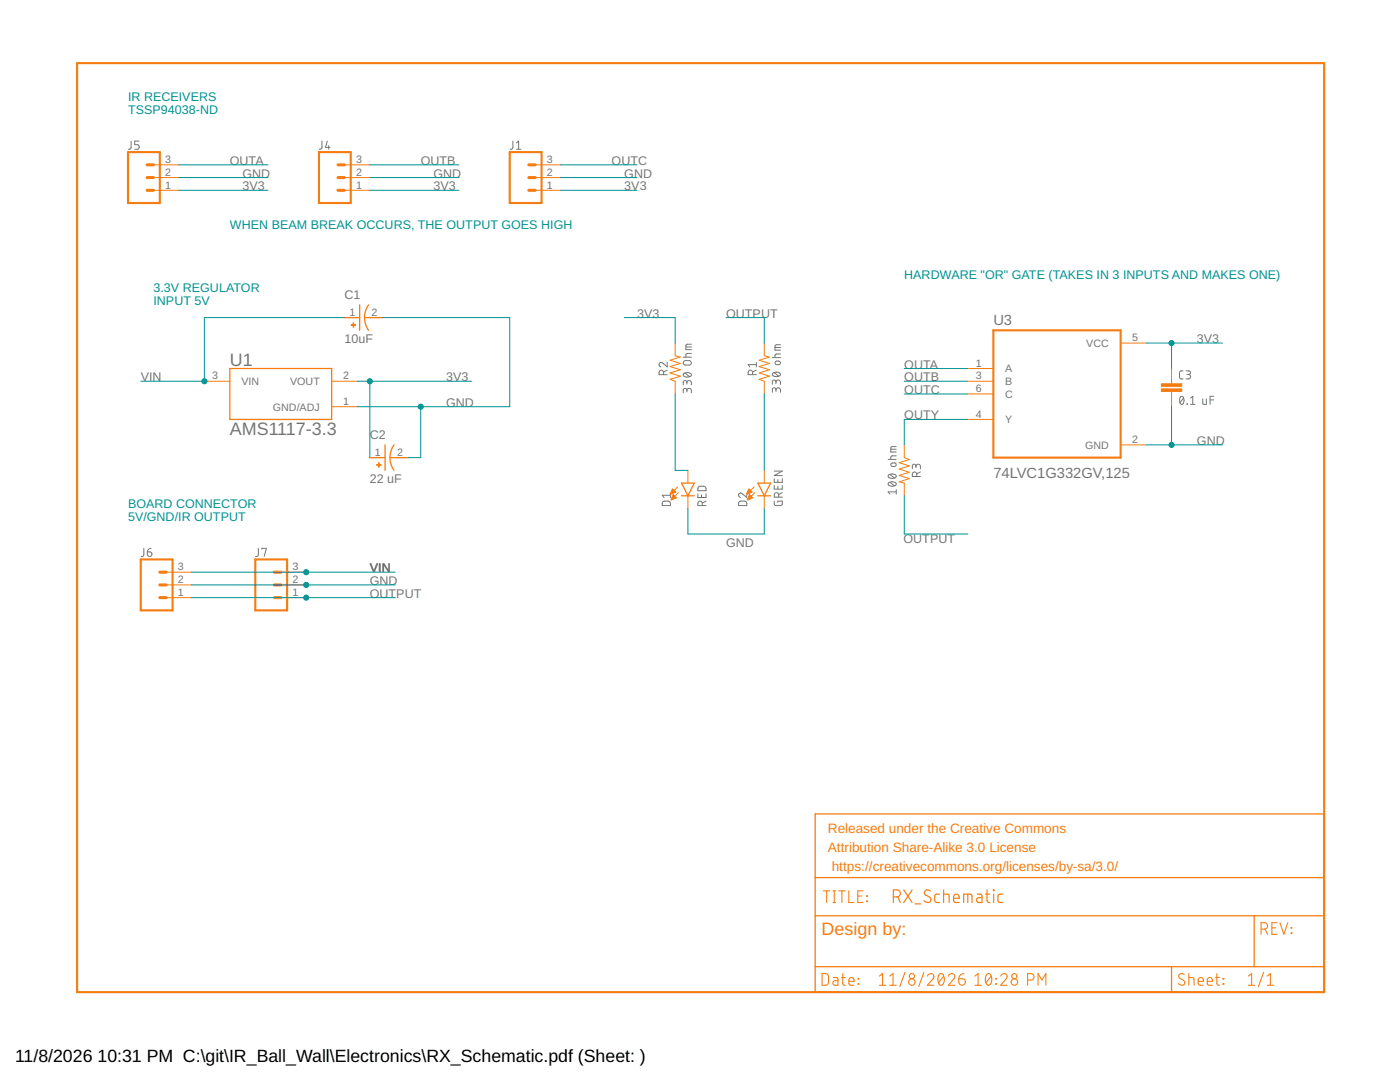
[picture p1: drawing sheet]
<svg xmlns="http://www.w3.org/2000/svg" width="279mm" height="216mm" viewBox="0 0 279 216" stroke-linecap="round" stroke-linejoin="round" font-family="sans-serif">
<g fill="none" stroke="#757575" stroke-width=".2">
<path d="M26.2 28.2l-.1 1.3-.1 .3h-.4M27.8 28.2h-.9v.7h.5a.46 .46 0 0 1 .4 .4 .46 .46 0 0 1-.4 .5h-.5M64.3 28.2l-.1 1.3-.2 .3h-.3M65.3 28.2l-.3 1.2h.9M65.6 29.1v.7M102.4 28.2l-.1 1.3-.2 .3h-.3M103.1 29.8h.9M103.1 28.5l.4-.3v1.6M132.4 74.8v-.5a.46 .46 0 0 0-.4-.4 .46 .46 0 0 0-.5 .4v.5h1.7M133.2 72.3v.9l-1-.8a.45 .45 0 0 0-.7 .2 .45 .45 0 0 0 .4 .6M133.2 73.9l-.8 .3M136.4 71.3h1.6"/>
<path d="M136.5 74.5a1.03 1.03 0 0 1 1.5 .3 .97 .97 0 0 1-1.6 0zM136.5 72.1l.3-.2h.7a.46 .46 0 0 1 .5 .5 .46 .46 0 0 1-.5 .5l-1-.2-.1-.3zM136.7 74.4l.9 .8M136.9 69.2h1.1M137.1 77.9a.46 .46 0 0 1 .4-.4 .46 .46 0 0 1 .5 .4v.5M137.1 78.2v-.4a.36 .36 0 0 0-.4-.3 .36 .36 0 0 0-.3 .3v.6M137.1 76.4a.46 .46 0 0 1 .4-.5 .46 .46 0 0 1 .5 .5v.4M137.1 76.6v-.3a.36 .36 0 0 0-.4-.4 .36 .36 0 0 0-.3 .4v.5M138 70.5l-1 .1-.1 .7M138 68.7h-.9l-.2 .3v.8h1.1M150.2 74.8v-.5a.44 .44 0 0 0-.4-.4 .44 .44 0 0 0-.5 .4v.5h1.6M150.9 73.9l-.7 .3"/>
<path d="M150.9 72.7h-1.6l.4 .5M150.9 72.3v.9M154.1 71.4h1.7M154.2 74.5a1.01 1.01 0 0 1 1.6 .2 .97 .97 0 0 1-1.7 0zM154.5 74.3l.9 .8M154.7 69.3h1.1M154.8 72.2l.6-.1a.36 .36 0 0 1 .4 .3 .36 .36 0 0 1-.4 .4l-.6-.1-.1-.3zM154.9 77.8a.46 .46 0 0 1 .4-.4 .46 .46 0 0 1 .5 .4v.5M154.9 78.1v-.4a.36 .36 0 0 0-.4-.3 .36 .36 0 0 0-.4 .3v.6M154.9 76.3a.46 .46 0 0 1 .4-.5 .46 .46 0 0 1 .5 .5v.4M154.9 76.5v-.3a.36 .36 0 0 0-.4-.4 .36 .36 0 0 0-.4 .4v.5M155.8 70.6l-1 .1-.1 .7"/>
<path d="M155.8 68.8h-1l-.1 .3v.8h1.1M235.6 79.2l.3-.1a.95 .95 0 0 1 0 1.6 1 1 0 0 1-.3-1.5zM236.1 74h-.5l-.2 .4v1l.2 .2h.5M236.2 79.4l-.7 .9M236.7 74h.6a.36 .36 0 0 1 .3 .4 .36 .36 0 0 1-.3 .3h-.4M237.2 74.7a.44 .44 0 0 1 .4 .5 .44 .44 0 0 1-.4 .4h-.5M237.6 79.4l.4-.3v1.6M240 79.6l.1 .9 .2 .2h.4v-1.1M241.5 79.8h.7M242.2 79.1h-.7v1.6M133.8 98.4v.9M133.8 98.8h-1.6l.3 .5"/>
<path d="M139.3 98.6v.7h1.6v-.7M139.4 97.2l1.2-.2 .3 .3v.6h-1.6zM140 98.7v.6M140.9 100l-.7 .4M149 98.4v.9l-.9-.8a.44 .44 0 0 0-.7 .1 .44 .44 0 0 0 .4 .7M154.5 100v.7l.2 .2h1.1l.3-.2v-.7h-.9v.2M154.5 95.5v.7h1.6v-.7M154.5 96.9v.7h1.6v-.7M154.5 94h1.6l-1.6 .9h1.6M155.2 95.7v.5M155.2 97v.6M155.4 99.2v-.4a.44 .44 0 0 0-.4-.5 .44 .44 0 0 0-.5 .5v.4h1.6"/>
<path d="M156.1 98.3l-.7 .4M177.2 91.7h1.7M177.4 96.3a1 1 0 0 1 1.5 .3 .95 .95 0 0 1-1.7 0zM177.4 94.8a1 1 0 0 1 1.5 .2 .95 .95 0 0 1-1.7 0zM177.6 96.2l.9 .7M177.6 94.7l.9 .7M177.8 89.6h1.1M177.9 92.5l.6-.1a.36 .36 0 0 1 .4 .3 .36 .36 0 0 1-.4 .4l-.6-.1-.1-.3zM178.9 91h-1l-.1 .7M178.9 89.1h-1l-.1 .3v.8h1.1M178.9 98.1h-1.7l.4 .5M178.9 97.7v.9"/>
<path d="M182.8 93.1a.44 .44 0 0 1 .4-.5 .44 .44 0 0 1 .5 .5v.4M182.8 93.3v-.3a.36 .36 0 0 0-.4-.4 .36 .36 0 0 0-.3 .4v.5M183 95.1v-.5a.44 .44 0 0 0-.5-.4 .44 .44 0 0 0-.4 .4v.5h1.6M183.7 94.2l-.7 .3M236.9 80.6l.1 .1zM237.6 80.7h.9M28.7 109.4v1.4l-.2 .2h-.3M29.4 110.1h.6a.46 .46 0 0 1 .3 .5 .46 .46 0 0 1-.5 .4 .46 .46 0 0 1-.4-.4zM30.1 109.4l-.6 .3-.1 .4M51.6 109.4l-.1 1.4-.5 .2M52.3 109.6v-.2h.9l-.5 1.6M132.3 100.1l1.2-.1 .3 .3v.6h-1.6z"/>
<path d="M140.2 100.9v-.5a.44 .44 0 0 0-.5-.4 .44 .44 0 0 0-.4 .4v.5h1.6M147.5 100.1l1.2-.1 .3 .3v.6h-1.6z"/>
</g>
<path d="M15.4 12.6h248.9v185.4h-248.9zM25.5 30.4h6.4v10.1h-6.4zM63.6 30.4h6.4v10.1h-6.4zM101.7 30.4h6.4v10.1h-6.4zM198.2 65.9h25.4v25.4h-25.4zM28.1 111.6h6.3v10.2h-6.3zM50.9 111.6h6.4v10.2h-6.4z" fill="none" stroke="#f57c10" stroke-width=".42"/>
<g fill="none" stroke="#f57c10" stroke-width=".61">
<path d="M29.4 32.9h1.2M29.4 35.4h1.2M29.4 38h1.2M67.5 32.9h1.2M67.5 35.4h1.2M67.5 38h1.2M105.5 32.9h1.3M105.5 35.4h1.3M105.5 38h1.3M31.9 114.2h1.3M31.9 116.7h1.3M31.9 119.3h1.3"/>
<path d="M54.8 114.2h1.2M54.8 116.7h1.2M54.8 119.3h1.2"/>
</g>
<g fill="none" stroke="#f57c10" stroke-width=".2">
<path d="M30.6 38h5.1M30.6 35.4h5.1M30.6 32.9h5.1M68.7 38h5.1M68.7 35.4h5.1M68.7 32.9h5.1M106.8 38h5.1M106.8 35.4h5.1M106.8 32.9h5.1M40.8 76.1h5.1M66.2 76.1h5.1M68.7 63.4h2.6"/>
<path d="M73.8 63.4h2.5M134.7 68.5v2.5l1.1 .2-2.1 .7 2.1 .6-2.1 .7 2.1 .6-2.1 .6 2.1 .7-2.1 .6 1 .4v2.5M152.5 68.5v2.5l1 .2-2 .7 2 .6-2 .7 2 .6-2 .6 2 .7-2 .6 1 .4v2.5M193.2 73.5h5M193.2 76.1h5M193.2 78.6h5M223.6 68.5h5.1M233.8 73.5v3.1M233.8 78.1v3.1M66.2 81.2h5.1M73.8 91.3h2.5M78.9 91.3h2.5"/>
<path d="M135.3 97.2l-1.4 1.4M135.4 98.3l-1.4 1.4M137.3 93.9v2.5M137.3 98.9v2.6M150.5 97.2l-1.4 1.4M150.6 98.3l-1.4 1.4M152.5 93.9v2.5M152.5 98.9v2.6M180.5 88.8v2.5l1 .4-2 .6 2 .7-2 .6 2 .6-2 .7 2 .6-2 .6 1 .3v2.5M193.2 83.7h5M223.6 88.8h5.1M33.2 119.3h5"/>
<path d="M33.2 116.7h5M33.2 114.2h5M56 119.3h5.1M56 116.7h5.1M56 114.2h5.1"/>
</g>
<g fill="none" stroke="#f57c10" stroke-width=".25">
<path d="M45.9 73.5h20.3v10.2h-20.3zM68.7 63.4h3.1M71.8 60.8v5.1M72.8 63.4h3.5M73.6 60.8a4.4 4.4 0 0 0 0 5.1M73.8 91.3h3.1M76.9 88.8v5.1M77.9 91.3h3.5M78.6 88.8a4.4 4.4 0 0 0 0 5.1M136 96.4h2.6l-1.3 2.5zM136 98.9h2.6M151.3 98.9h2.5"/>
<path d="M151.3 96.4h2.5l-1.3 2.5zM162.7 162.4h101.6v35.6h-101.6zM162.7 175.1h101.6M162.7 182.7h101.6M162.7 192.9h101.6M233.8 192.9v5.1M250.3 182.7v10.2"/>
</g>
<g fill="none" stroke="#f57c10" stroke-width=".21">
<path d="M164.3 177.8h1.3M165 177.8v2.3M166.2 177.8h.6M166.5 177.8v2.3M167.4 177.8h1.3M168 177.8v2.3M169.4 177.8v2.3h1M171.2 178.8h.8M172.2 177.8h-1v2.3h1M173 178.7l.1 .2zM173 179.8l.1 .1zM164.1 194.3h.8l.4 .4v1.5l-.4 .4h-.8z"/>
<path d="M166.2 180.1h.6M166.3 195.1h.7l.2 .2v1.3h-.5a.46 .46 0 0 1-.5-.5 .46 .46 0 0 1 .5-.4h.5M167.9 195.1h.8M168.2 194.3v2.1l.5 .2M169.4 195.8h1.1a.54 .54 0 0 0-.4-.7 .54 .54 0 0 0-.7 .5l.1 .9 1 .1M171.3 196.3l.1 .1zM171.3 195.2l.1 .2zM175.5 194.8l.6-.5v2.3M175.5 196.6h1.3M177.6 196.6h1.3M177.6 194.8l.6-.5v2.3M180.6 194l-1 2.8"/>
<path d="M184.4 194l-1.1 2.8M185.1 194.8a.65 .65 0 0 1 .9-.5 .65 .65 0 0 1 .2 1l-1.1 1.3h1.3M187.5 194.5a.53 .53 0 0 1 .6-.2 .53 .53 0 0 1 .3 .6 1.34 1.34 0 0 1-.6 1.7 1.4 1.4 0 0 1-.3-2.1zM188.3 194.8l-1 1.3M189.3 194.8a.64 .64 0 0 1 .9-.5 .64 .64 0 0 1 .2 1l-1.1 1.3h1.3M191.3 195.3h.8a.66 .66 0 0 1 .6 .7 .66 .66 0 0 1-.7 .6 .66 .66 0 0 1-.7-.6zM192.4 194.3l-.7 .3-.4 .7M194.6 196.6h1.3M194.6 194.8l.6-.5v2.3M196.9 194.5a.53 .53 0 0 1 .6-.2 .53 .53 0 0 1 .3 .6 1.34 1.34 0 0 1-.5 1.7 1.4 1.4 0 0 1-.4-2.1zM197.8 194.8l-1 1.3M198.8 195.2l.1 .2z"/>
<path d="M198.8 196.3l.1 .1zM199.7 194.8a.64 .64 0 0 1 .9-.5 .64 .64 0 0 1 .2 1l-1.1 1.3h1.3M205.1 195.6h.6a.65 .65 0 0 0 .7-.7 .65 .65 0 0 0-.7-.6h-.6v2.3M207.2 196.6v-2.3l.7 1.3 .8-1.3v2.3M236.3 194.5a.58 .58 0 0 0-.8-.1 .58 .58 0 0 0 0 .8l.7 .4a.58 .58 0 0 1 .1 .9 .58 .58 0 0 1-.9-.1l-.2-.1M237.3 195.1l.9 .1 .1 .2v1.2M237.3 194.3v2.3M239.1 195.8h1.1a.54 .54 0 0 0-.4-.7 .54 .54 0 0 0-.7 .5l.1 .9 1 .1M240.9 195.8h1.1a.54 .54 0 0 0-.4-.7 .54 .54 0 0 0-.7 .5l.1 .9 1 .1M242.6 195.1h.8M242.8 194.3v1.9l.3 .4h.3M244.1 196.3l.1 .1z"/>
<path d="M244.1 195.2l.1 .2zM249.1 196.6h1.3M249.1 194.8l.7-.5v2.3M251.7 185.4h.6a.65 .65 0 0 0 .7-.6 .65 .65 0 0 0-.7-.7h-.6v2.3M252.2 194l-1.1 2.8M252.5 185.4l.5 1M252.9 196.6h1.3M252.9 194.8l.6-.5v2.3M253.8 185.1h.8M254.9 184.1h-1.1v2.3h1.1M255.4 184.1l.8 2.3 .8-2.3M257.7 185.1l.1 .1z"/>
<path d="M257.7 186.1l.1 .1z"/>
<circle cx="182" cy="194.8" r=".52"/>
<circle cx="182" cy="195.9" r=".65"/>
<circle cx="202.4" cy="194.8" r=".52"/>
<circle cx="202.4" cy="195.9" r=".65"/>
</g>
<g fill="none" stroke="#f57c10" stroke-width=".23">
<path d="M178.3 179h.7a.7 .7 0 0 0 .7-.7 .7 .7 0 0 0-.7-.7h-.7v2.5M179.1 179l.6 1.1M180.4 177.6l1.6 2.5M182 177.6l-1.6 2.5M185.7 177.8a.62 .62 0 0 0-1-.1 .62 .62 0 0 0 .1 .9l.7 .4a.64 .64 0 0 1 .1 1 .64 .64 0 0 1-1-.1l-.2-.2M187.5 178.4h-.7l-.3 .4 .2 1.2 .8 .1M188.3 178.4l1 .1 .1 1.6M188.3 177.6v2.5M190.3 179.2h1.1a.59 .59 0 0 0-.4-.8 .59 .59 0 0 0-.7 .6l.1 1 1 .1M193.1 178.4v1.7M195 178.4h.7l.3 .3v1.4h-.6a.49 .49 0 0 1-.5-.5 .49 .49 0 0 1 .5-.5h.6M196.7 178.4h.8"/>
<path d="M197 177.6v2.1l.1 .3 .4 .1M198.2 177.6l.2 .1zM198.3 178.4v1.7M200.1 178.4h-.7l-.2 .4v1l.2 .2 .7 .1M182.6 180.4h1.1M192.3 180.1v-1.7l1.6 .1 .1 .3v1.3"/>
</g>
<g fill="#f57c10" stroke="#f57c10" stroke-width=".2">
<path d="M70.1 64.8h.9v.1h-.9z"/>
<path d="M70.5 64.4h.1v.9h-.1z"/>
<path d="M75.2 92.7h.9v.1h-.9z"/>
<path d="M75.5 92.3h.2v.9h-.2z"/>
<path d="M231.8 77.6h4v.5h-4z"/>
<path d="M231.8 76.6h4v.5h-4z"/>
</g>
<g fill="#f57c10" stroke="#f57c10" stroke-width=".2">
<path d="M134.2 97.5l.7 .7-1.1 .4z" fill-rule="evenodd"/>
<path d="M134.3 98.7l.7 .6-1 .5z" fill-rule="evenodd"/>
<path d="M149.5 97.5l.6 .7-1 .4z" fill-rule="evenodd"/>
<path d="M149.6 98.7l.7 .6-1.1 .5z" fill-rule="evenodd"/>
</g>
<g fill="none" stroke="#009292" stroke-width=".2">
<path d="M35.7 38h17.8M35.7 35.4h17.8M35.7 32.9h17.8M73.8 38h17.8M73.8 35.4h17.8M73.8 32.9h17.8M111.9 38h15.2M111.9 35.4h15.2M111.9 32.9h15.2M68.7 63.4h-27.9v12.7h-12.7M71.3 76.1h22.8M73.8 76.1v15.2"/>
<path d="M76.3 63.4h25.4v17.8h-30.4M124.6 63.4h10.1v5.1M134.7 78.6v15.3h2.6M144.9 63.4h7.6v5.1M152.5 78.6v15.3M180.5 76.1h12.7M180.5 78.6h12.7M180.5 73.5h12.7M228.7 68.5h15.3M233.8 68.5v5M84 81.2v10.1h-2.6M180.5 98.9v7.7h12.7"/>
<path d="M193.2 83.7h-12.7v5.1M228.7 88.8h15.3M233.8 81.2v7.6M38.2 116.7h40.7M38.2 114.2h40.7M38.2 119.3h40.7M137.3 101.5v5.1h15.2v-5.1"/>
</g>
<g fill="#009292" stroke="#009292" stroke-width=".2">
<circle cx="233.8" cy="68.5" r=".51"/>
<circle cx="73.8" cy="76.1" r=".51"/>
<circle cx="61.1" cy="116.7" r=".51"/>
<circle cx="233.8" cy="88.8" r=".51"/>
<circle cx="84" cy="81.2" r=".51"/>
<circle cx="61.1" cy="114.2" r=".51"/>
<circle cx="40.8" cy="76.1" r=".51"/>
<circle cx="61.1" cy="119.3" r=".51"/>
</g>
<g font-size="3.6" fill="#757575">
<text x="45.9" y="73">U1</text>
<text x="45.9" y="86.7">AMS1117-3.3</text>
</g>
<text font-size="3.6" fill="#f57c10" x="164" y="186.5">Design by:</text>
<g font-size="3.5">
<text x="3" y="211.9">11/8/2026</text>
<text x="19.5" y="211.9">10:31 PM C:\git\IR_Ball_Wall\Electronics\RX_Schematic.pdf (Sheet: )</text>
</g>
<g font-size="2.9" fill="#757575">
<text x="198.2" y="64.9">U3</text>
<text x="198.2" y="95.3">74LVC1G332GV,125</text>
</g>
<g font-size="2.7" fill="#f57c10">
<text x="165.2" y="166.2">Released under the Creative Commons</text>
<text x="165.2" y="170">Attribution Share-Alike 3.0 License</text>
<text x="166" y="173.8">https://creativecommons.org/licenses/by-sa/3.0/</text>
</g>
<g font-size="2.5" fill="#009292">
<text x="25.5" y="20.1">IR RECEIVERS</text>
<text x="25.5" y="22.7">TSSP94038-ND</text>
<text x="45.9" y="45.6">WHEN BEAM BREAK OCCURS, THE OUTPUT GOES HIGH</text>
<text x="30.6" y="58.2">3.3V REGULATOR</text>
<text x="180.5" y="55.8">HARDWARE &quot;OR&quot; GATE (TAKES IN 3 INPUTS AND MAKES ONE)</text>
<text x="30.6" y="60.8">INPUT 5V</text>
<text x="25.5" y="101.3">BOARD CONNECTOR</text>
<text x="25.5" y="104">5V/GND/IR OUTPUT</text>
</g>
<g font-size="2.5" fill="#757575">
<text x="45.9" y="32.9">OUTA</text>
<text x="48.4" y="35.4">GND</text>
<text x="84" y="32.9">OUTB</text>
<text x="86.5" y="35.4">GND</text>
<text x="122.1" y="32.9">OUTC</text>
<text x="124.6" y="35.4">GND</text>
<text x="48.4" y="38">3V3</text>
<text x="86.5" y="38">3V3</text>
<text x="124.6" y="38">3V3</text>
<text x="68.7" y="59.6">C1</text>
<text x="127.1" y="63.4">3V3</text>
<text x="144.9" y="63.4">OUTPUT</text>
<text x="68.7" y="68.5">10uF</text>
<text x="238.9" y="68.5">3V3</text>
<text x="28.1" y="76.1">VIN</text>
<text x="89" y="76.1">3V3</text>
<text x="180.5" y="73.5">OUTA</text>
<text x="180.5" y="76.1">OUTB</text>
<text x="89" y="81.2">GND</text>
<text x="180.5" y="78.6">OUTC</text>
<text x="180.5" y="83.7">OUTY</text>
<text x="73.8" y="87.5">C2</text>
<text x="238.9" y="88.8">GND</text>
<text x="73.8" y="96.4">22 uF</text>
<text x="144.9" y="109.1">GND</text>
<text x="180.3" y="108.3">OUTPUT</text>
<text x="73.8" y="116.7">GND</text>
<text x="73.8" y="114.2">VIN</text>
<text x="73.8" y="119.2">OUTPUT</text>
</g>
<g font-size="2.1" fill="#757575">
<text x="33" y="35.1">2</text>
<text x="33" y="32.5">3</text>
<text x="71.1" y="35.1">2</text>
<text x="71.1" y="32.5">3</text>
<text x="109.2" y="35.1">2</text>
<text x="109.2" y="32.5">3</text>
<text x="33" y="37.6">1</text>
<text x="71.1" y="37.6">1</text>
<text x="109.2" y="37.6">1</text>
<text x="69.7" y="63">1</text>
<text x="74.2" y="63">2</text>
<text x="216.8" y="69.2">VCC</text>
<text x="226" y="68.1">5</text>
<text x="42.3" y="75.7">3</text>
<text x="48.2" y="76.8">VIN</text>
<text x="57.9" y="76.8">VOUT</text>
<text x="68.5" y="75.7">2</text>
<text x="194.7" y="73.2">1</text>
<text x="194.7" y="75.7">3</text>
<text x="200.6" y="74.3">A</text>
<text x="200.6" y="76.8">B</text>
<text x="54.4" y="81.9">GND/ADJ</text>
<text x="68.5" y="80.8">1</text>
<text x="194.7" y="78.3">6</text>
<text x="194.7" y="83.3">4</text>
<text x="200.6" y="79.4">C</text>
<text x="200.6" y="84.5">Y</text>
<text x="216.5" y="89.5">GND</text>
<text x="226" y="88.4">2</text>
<text x="74.8" y="91">1</text>
<text x="79.2" y="91">2</text>
<text x="35.5" y="113.8">3</text>
<text x="58.4" y="113.8">3</text>
<text x="35.5" y="118.9">1</text>
<text x="35.5" y="116.4">2</text>
<text x="58.4" y="118.9">1</text>
<text x="58.4" y="116.4">2</text>
</g>
</svg>
